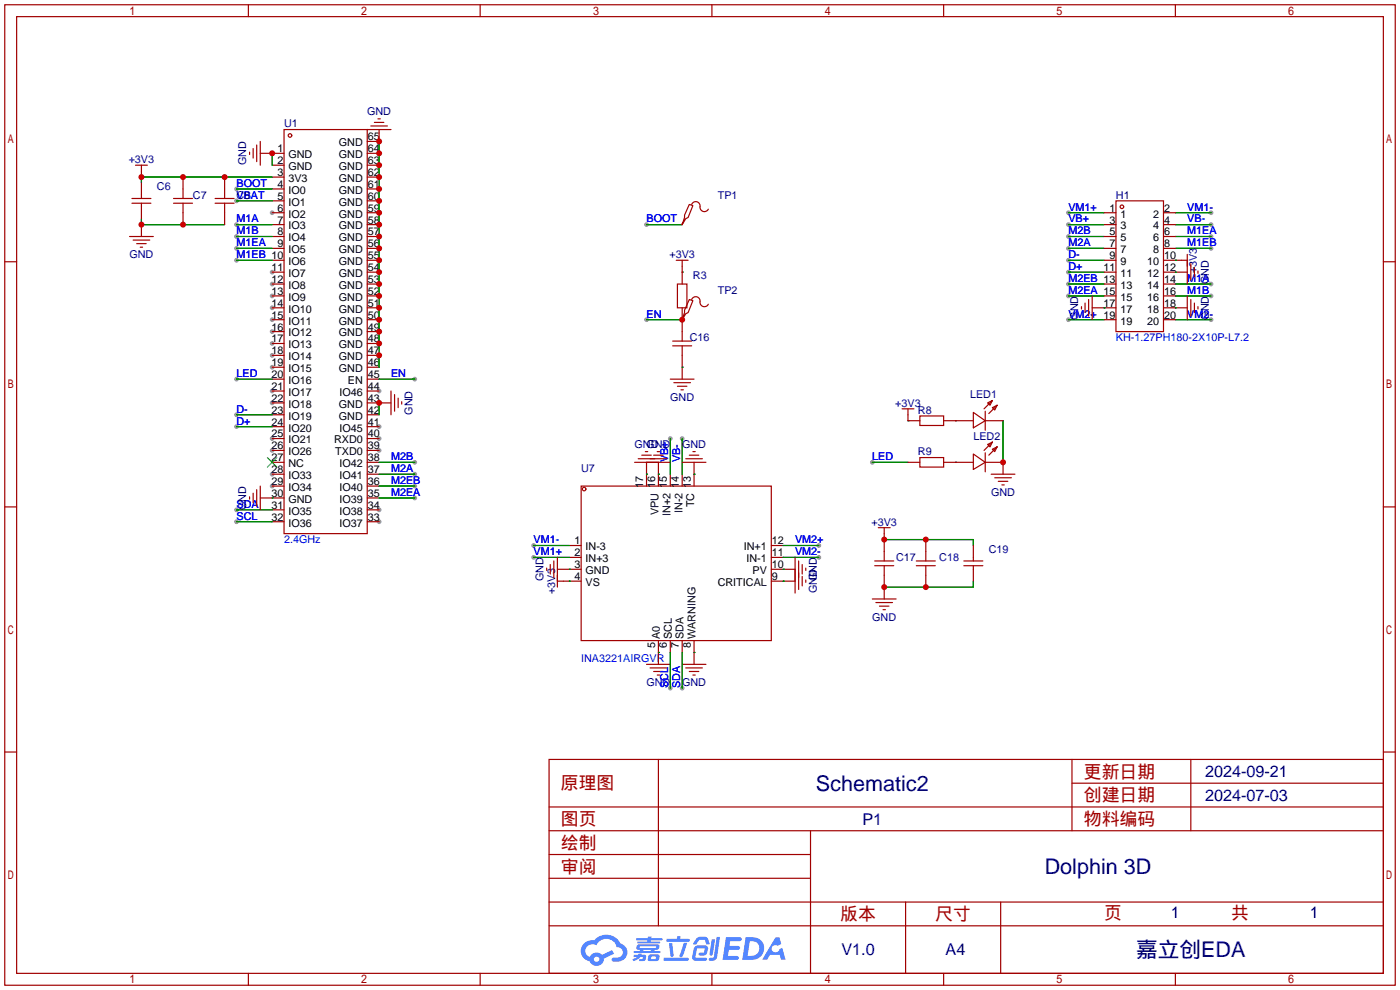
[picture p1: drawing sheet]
<svg xmlns="http://www.w3.org/2000/svg" width="299mm" height="212mm" viewBox="0 0 299 212" stroke-linecap="round" stroke-linejoin="round" font-family="sans-serif">
<g fill="#999">
<circle cx="58.2" cy="45.5" r=".51"/>
<circle cx="58.2" cy="58.2" r=".51"/>
<circle cx="58.2" cy="60.7" r=".51"/>
<circle cx="58.2" cy="63.2" r=".51"/>
<circle cx="58.2" cy="65.8" r=".51"/>
<circle cx="58.2" cy="68.3" r=".51"/>
<circle cx="58.2" cy="70.9" r=".51"/>
<circle cx="58.2" cy="73.4" r=".51"/>
<circle cx="58.2" cy="75.9" r=".51"/>
<circle cx="58.2" cy="78.5" r=".51"/>
<circle cx="58.2" cy="83.6" r=".51"/>
<circle cx="58.2" cy="86.1" r=".51"/>
<circle cx="58.2" cy="93.7" r=".51"/>
<circle cx="58.2" cy="96.3" r=".51"/>
<circle cx="58.2" cy="101.3" r=".51"/>
<circle cx="58.2" cy="103.9" r=".51"/>
<circle cx="81" cy="111.5" r=".51"/>
<circle cx="81" cy="109" r=".51"/>
<circle cx="81" cy="96.3" r=".51"/>
<circle cx="81" cy="93.7" r=".51"/>
<circle cx="81" cy="91.2" r=".51"/>
<circle cx="81" cy="83.6" r=".51"/>
<circle cx="138.2" cy="48" r=".51"/>
<circle cx="138.2" cy="68.3" r=".51"/>
<circle cx="186.4" cy="98.8" r=".51"/>
<circle cx="143.3" cy="93.7" r=".51"/>
<circle cx="145.8" cy="93.7" r=".51"/>
<circle cx="175" cy="116.6" r=".51"/>
<circle cx="175" cy="119.1" r=".51"/>
<circle cx="114" cy="116.6" r=".51"/>
<circle cx="114" cy="119.1" r=".51"/>
<circle cx="143.3" cy="147.1" r=".51"/>
<circle cx="145.8" cy="147.1" r=".51"/>
<circle cx="258.8" cy="50.5" r=".51"/>
<circle cx="258.8" cy="53.1" r=".51"/>
<circle cx="228.3" cy="63.2" r=".51"/>
<circle cx="228.3" cy="60.7" r=".51"/>
<circle cx="228.3" cy="50.5" r=".51"/>
<circle cx="228.3" cy="53.1" r=".51"/>
<circle cx="258.8" cy="63.2" r=".51"/>
<circle cx="258.8" cy="60.7" r=".51"/>
<circle cx="228.3" cy="68.3" r=".51"/>
<circle cx="258.8" cy="68.3" r=".51"/>
<circle cx="228.3" cy="45.5" r=".51"/>
<circle cx="258.8" cy="45.5" r=".51"/>
<circle cx="228.3" cy="48" r=".51"/>
<circle cx="258.8" cy="48" r=".51"/>
<circle cx="228.3" cy="55.6" r=".51"/>
<circle cx="228.3" cy="58.2" r=".51"/>
<circle cx="50.5" cy="55.6" r=".51"/>
<circle cx="50.5" cy="53.1" r=".51"/>
<circle cx="50.5" cy="50.5" r=".51"/>
<circle cx="50.5" cy="48" r=".51"/>
<circle cx="50.5" cy="42.9" r=".51"/>
<circle cx="50.5" cy="40.4" r=".51"/>
<circle cx="88.6" cy="101.3" r=".51"/>
<circle cx="88.6" cy="98.8" r=".51"/>
<circle cx="88.6" cy="103.9" r=".51"/>
<circle cx="88.6" cy="106.4" r=".51"/>
<circle cx="88.6" cy="81" r=".51"/>
<circle cx="50.5" cy="109" r=".51"/>
<circle cx="50.5" cy="111.5" r=".51"/>
<circle cx="50.5" cy="88.6" r=".51"/>
<circle cx="50.5" cy="91.2" r=".51"/>
<circle cx="50.5" cy="81" r=".51"/>
</g>
<g fill="none" stroke="#a10000" stroke-width=".25">
<path d="M1 1h297.2v209.6h-297.2zM3.6 3.6h292.1v204.4h-292.1zM53.1 1v2.6M102.6 1v2.6M152.1 1v2.6M201.7 1v2.6M251.2 1v2.6M1 55.9h2.6M295.7 55.9h2.5M1 108.3h2.6M295.7 108.3h2.5M1 160.7h2.6"/>
<path d="M117.3 162.3h178.4v45.7h-178.4zM117.3 177.5h178.4M117.3 172.5h178.4M140.7 162.3v35.6M173.2 177.5v30.5M229.1 162.3v15.2M229.1 167.4h66.6M254.5 162.3v15.2M295.7 160.7h2.5M117.3 182.6h55.9M117.3 197.9h178.4M117.3 192.8h178.4"/>
<path d="M117.3 187.7h55.9M193.5 192.8v15.2M213.9 192.8v15.2M53.1 208v2.6M102.6 208v2.6M152.1 208v2.6M201.7 208v2.6M251.2 208v2.6"/>
</g>
<g fill="#5487ff">
<path d="M155.2 200.3h2.6a.48 .48 0 0 1 .7 .4 .48 .48 0 0 1-.6 .4h-1.8l-.2 1.1h1.9a.43 .43 0 0 1 .4 .4 .43 .43 0 0 1-.5 .4h-1.9l-.2 1.3h1.7a.45 .45 0 0 1 .5 .2 .45 .45 0 0 1-.1 .6h-3.3z"/>
<path d="M165.7 200.3h.9l.4 1.5-.8 .3a.84 .84 0 0 0-1.2 .3 .84 .84 0 0 0 .4 1.1 .84 .84 0 0 0 1.1-.4l.1-.2 .6-.3 .7 2.5h-1l-.2-1h-2.1l-.6 1h-1.1z"/>
<path d="M152.1 200.8h.7l-.5 3.1a.36 .36 0 0 1-.3 .3 .36 .36 0 0 1-.4-.3z"/>
<path d="M153.2 200.2h.7l-.6 4.3a1.13 1.13 0 0 1-1.8 .6l.2-.4h.7l.2-.2z"/>
<path d="M148.9 200.6l.6-.4h1a.77 .77 0 0 1 .9 .5l.3 1-.2 .2h-.5l-.3-.9-.2-.2-1 .1-.7 1-.6-.1-.1-.2z"/>
<path d="M148.4 202.4l.6-.3h1.7a.81 .81 0 0 1 .7 .5 .81 .81 0 0 1-.2 .8 .81 .81 0 0 1-.9 .8h-.7a.32 .32 0 0 1-.3-.3 .32 .32 0 0 1 .4-.3h.7l.2-.9-1.6 .1-.4 1.8 2.2 .1a.32 .32 0 0 1 .3 .4 .32 .32 0 0 1-.4 .2h-2.2l-.5-.3-.1-.5z"/>
<path d="M141.9 204.7h5a.33 .33 0 0 1 .3 .3 .33 .33 0 0 1-.3 .3h-4.9l-.2-.1z"/>
<path d="M146.1 201.5h.8l-.7 2a.98 .98 0 0 1-.7 1.1l-.3-.3z"/>
<path d="M143 201.6h.7l.3 2.5a.34 .34 0 0 1-.3 .4 .34 .34 0 0 1-.4-.3z"/>
<path d="M142.5 200.7h2.1l.3-.6h.6l-.1 .6h1.7a.32 .32 0 0 1 .4 .3 .32 .32 0 0 1-.4 .3h-4.5l-.2-.2z"/>
<path d="M135.5 204.1h.9l.1-.3h.6v.3h.8a.82 .82 0 0 1-.5 1.3h-.8v-.4l.7-.1 .1-.3a.68 .68 0 0 0-1 .4l-1.1 .4-.1-.4 .9-.5h-.7z"/>
<path d="M136 200.5h2.4l.1-.3h.7v.3h2.2l.2 .3-.2 .2h-2.3v.2h1.8l.2 .3-.2 .1h-4.5l-.1-.4h2l.1-.2h-2.3l-.1-.2z"/>
<path d="M159.4 200.3l-.8 4.9h1.7a2.5 2.5 0 0 0 3-2.5 2.5 2.5 0 0 0-3.1-2.4zM160.3 201.1a1.61 1.61 0 0 1 2 1.5 1.61 1.61 0 0 1-1.8 1.7h-.7z"/>
<path d="M136.2 202a.55 .55 0 0 0-.2 .8 .55 .55 0 0 0 .7 .2l.1 .3h-1.3v.3l5.4 .1 .3-.2-.2-.2h-1.2l.2-.3a.7 .7 0 0 0 .8-.3 .7 .7 0 0 0 0-.8l-4.2-.1zM136.8 202.3l3.3-.1 .1 .1-.2 .3h-3.2zM137.5 203h1.7l-.2 .3h-1.4z"/>
<path d="M138.6 204.2a1.05 1.05 0 0 0 0 1.2 2.91 2.91 0 0 0 2.2-.2 .98 .98 0 0 0 0-1.2h-1.6zM139.2 204.5l.9-.1 .1 .4-.2 .2-.8-.1z"/>
<path d="M124.9 201.6a2.23 2.23 0 0 0-.7 2.3 2.23 2.23 0 0 0 1.8 1.6 1.58 1.58 0 0 0 1.8 .9 1.58 1.58 0 0 0 1.3-1.5l2.2-1.1-.5-.7-2.1 1a1.65 1.65 0 0 0-2.7 .4 1.45 1.45 0 0 1-.8-1.9 1.45 1.45 0 0 1 2-.7l.3 .1a2.3 2.3 0 0 1 2.3-1.3 2.3 2.3 0 0 1 2 1.7 1.12 1.12 0 0 1 1.3 1 1.12 1.12 0 0 1-1.1 1.2h-.7a.45 .45 0 0 0-.6 .4 .45 .45 0 0 0 .5 .5 2.21 2.21 0 0 0 2.2-.5 2.21 2.21 0 0 0 .5-2.3 2.13 2.13 0 0 0-1.3-1.1 3.3 3.3 0 0 0-5.6-.7l-1.1 .1zM127 205a.57 .57 0 0 1 1.1 0 .57 .57 0 0 1-1.1 0z"/>
</g>
<g fill="none" stroke="#008700" stroke-width=".25">
<path d="M58.2 32.8v2.5M58.2 37.8h-28v1.3M81 30.2v48.3M30.2 46.7v1.3h17.8M50.5 48h7.7M50.5 50.5h7.7M50.5 53.1h7.7M50.5 55.6h7.7M50.5 42.9h7.7M50.5 40.4h7.7M138.2 48h7.6M145.8 58.2h.1"/>
<path d="M228.3 48h7.7M228.3 50.5h7.7M228.3 53.1h7.7M228.3 45.5h7.7M228.3 55.6h7.7M228.3 58.2h7.7M251.2 55.6h.1M251.2 58.2h.1M251.2 48h7.6M251.2 50.5h7.6M251.2 53.1h7.6M251.2 45.5h7.6"/>
<path d="M138.2 68.3h7.6M145.8 78.5h.1M228.3 68.3h7.7M228.3 63.2h7.7M228.3 60.7h7.7M236 65.8h.1M251.2 65.8h.1M251.2 68.3h7.6M251.2 63.2h7.6M251.2 60.7h7.6M50.5 81h7.7M50.5 88.6h7.7"/>
<path d="M50.5 91.2h7.7M81 98.8h7.6M81 86.1v2.5M81 81h7.6M143.3 93.7v7.6M145.8 93.7v7.6M186.4 98.8h7.7M194.1 89.9h.1M204.2 89.9h.1M204.2 98.8h.1M214.4 89.9v8.9M50.5 109h7.7"/>
<path d="M50.5 111.5h7.7M58.2 106.4h.1M81 101.3h7.6M81 103.9h7.6M81 106.4h7.6M114 116.6h7.7M114 119.1h7.7M138.2 101.3h.1M140.7 101.3h.1M148.3 101.3h.1M167.4 116.6h7.6M167.4 119.1h7.6"/>
<path d="M189 115.3h19v1.3M121.7 124.2h.1M121.7 121.7h.1M140.7 139.4h.1M143.3 139.4v7.7M145.8 139.4v7.7M148.3 139.4h.1M167.4 121.7h.1M167.4 124.2h.1M208 124.2v1.3h-19"/>
</g>
<g fill="none" stroke="#a10000" stroke-width=".25">
<path d="M29 35.3h2.5M30.2 35.3v2.5M30.2 39.1v3.3M39.1 37.8v4.6M48 37.8v4.6M53.3 32.5v.5M54.1 31.8v2M54.9 31v3.5M55.6 32.8h5.1M55.6 30.2v5.1M58.2 35.3h2.5M58.2 37.8h2.5"/>
<path d="M60.7 27.7h17.8v86.3h-17.8zM78.5 32.8h2.5M78.5 35.3h2.5M78.5 37.8h2.5M78.5 27.7h5.1M79.2 26.9h3.6M80 26.2h2M80.8 25.4h.5M81 27.7v2.5h-2.5M27.7 50.5h5.1M28.2 43.4h4.1M28.2 42.4h4.1"/>
<path d="M28.4 51.3h3.6M29.2 52.1h2M30 52.8h.5M30.2 43.4v3.3M30.2 48v2.5M37.1 43.4h4M37.1 42.4h4M39.1 43.4v4.6M46 43.4h4M46 42.4h4M48 43.4v4.6M58.2 55.6h2.5"/>
<path d="M58.2 58.2h2.5M58.2 45.5h2.5M58.2 48h2.5M58.2 50.5h2.5M58.2 53.1h2.5M58.2 40.4h2.5M58.2 42.9h2.5M78.5 55.6h2.5M78.5 58.2h2.5M78.5 45.5h2.5M78.5 48h2.5M78.5 50.5h2.5"/>
<path d="M78.5 53.1h2.5M78.5 40.4h2.5M78.5 42.9h2.5M144.5 55.6h2.6M145.8 47.8v.2M145.8 55.6v5.1M147.3 43.7l.8 .2-1 2.6-.5 .2-.8 1.3 .5-1.5v-.5zM147.8 43.7a.93 .93 0 0 1 1.2-.6 .93 .93 0 0 1 .6 1.1 .94 .94 0 0 0 .7 1 .94 .94 0 0 0 1.1-.5M236 55.6h2.5M236 58.2h2.5M236 45.5h2.5M236 48h2.5"/>
<path d="M236 50.5h2.5M236 53.1h2.5M238.5 42.9h10.2v28h-10.2zM248.7 55.6h5M248.7 58.2h5M248.7 45.5h2.5M248.7 48h2.5M248.7 50.5h2.5M248.7 53.1h2.5M253.7 54.4v6.3M254.5 56.4v3.5M255.3 57.2v2"/>
<path d="M256 57.9v.5M58.2 65.8h2.5M58.2 68.3h2.5M58.2 63.2h2.5M58.2 60.7h2.5M58.2 70.9h2.5M58.2 73.4h2.5M58.2 75.9h2.5M58.2 78.5h2.5M78.5 65.8h2.5M78.5 68.3h2.5M78.5 63.2h2.5"/>
<path d="M78.5 60.7h2.5M78.5 70.9h2.5M78.5 73.4h2.5M78.5 75.9h2.5M78.5 78.5h2.5M143.8 72.9h4M143.8 73.9h4M144.8 60.7h2v5.1h-2zM145.8 65.8v7.1M145.8 73.9v7.1M147.3 64l.8 .3-1 2.5-.5 .3-.8 1.2 .5-1.5v-.5zM147.8 64a.93 .93 0 0 1 1.2-.6 .93 .93 0 0 1 .6 1.1 .94 .94 0 0 0 .7 1 .94 .94 0 0 0 1.1-.5"/>
<path d="M231.1 65.5v.5M231.9 64.8v2M232.7 64v3.6M233.4 65.8h5.1M233.4 63.2v5.1M236 68.3h2.5M236 63.2h2.5M236 60.7h2.5M248.7 65.8h5M248.7 68.3h2.5M248.7 63.2h2.5M248.7 60.7h2.5"/>
<path d="M253.7 63.2v5.1M254.5 64v3.6M255.3 64.8v2M256 65.5v.5M58.2 98.8h2.5M58.2 81h2.5M58.2 83.6h2.5M58.2 86.1h2.5M58.2 88.6h2.5M58.2 91.2h2.5M58.2 93.7h2.5M58.2 96.3h2.5"/>
<path d="M78.5 98.8h2.5M78.5 81h2.5M78.5 83.6h2.5M78.5 86.1h5.1M78.5 88.6h2.5M78.5 91.2h2.5M78.5 93.7h2.5M78.5 96.3h2.5M83.6 83.6v5M84.3 84.3v3.6M85.1 85.1v2M85.9 85.9v.5"/>
<path d="M135.6 98.8h7.7M136.4 98h6.1M137.2 97.3h2M137.9 96.5h.5M138.2 98.8v5.1M139.7 97.3h2M140.5 96.5h.5M140.7 98.8v5.1M143.3 81h5M144 81.8h3.6M144.8 82.5h2M145.5 83.3h.5"/>
<path d="M145.8 98.8h5.1M146.6 98h3.5M147.3 97.3h2.1M148.1 96.5h.5M148.3 98.8v5.1M192.8 87.4h2.5M194.1 87.4v2.5h2.5M194.1 98.8h2.5M196.6 88.9h5.1v2h-5.1zM196.6 97.8h5.1v2h-5.1zM201.7 89.9h6.3M201.7 98.8h6.3"/>
<path d="M208 88.1l2.6 1.8-2.6 1.5zM208 97l2.6 1.8-2.6 1.5zM210.6 89.9h3.8M210.6 87.9v4M210.6 96.8v4M210.6 98.8h3.8v2.5M211.1 86.1l1-.5-.5 1zM211.1 95l1-.5-.5 1zM212.1 87.1l1-.5-.5 1zM212.1 96l1-.5-.5 1zM212.1 85.6l-1.8 1.8M212.1 94.5l-1.8 1.8"/>
<path d="M213.1 86.6l-1.8 1.8M213.1 95.5l-1.8 1.8M53.3 106.2v.5M54.1 105.4v2M54.9 104.6v3.6M55.6 106.4h5.1M55.6 103.9v5.1M58.2 101.3h2.5M58.2 103.9h2.5M58.2 109h2.5M58.2 111.5h2.5M78.5 101.3h2.5"/>
<path d="M78.5 103.9h2.5M78.5 106.4h2.5M78.5 109h2.5M78.5 111.5h2.5M118.4 119.9v3.5M119.1 119.1v6.4M121.7 116.6h2.5M121.7 119.1h2.5M124.2 103.9h40.6v33h-40.6zM143.3 101.3v2.6M145.8 101.3v2.6M164.8 116.6h2.6"/>
<path d="M164.8 119.1h2.6M169.9 119.1v7.6M170.7 119.9v6.1M186.9 119.9h4.1M187.7 112.8h2.5M189 112.8v7.1M195.8 119.9h4.1M197.9 115.3v4.6M206 119.9h4.1M208 116.6v3.3M211.8 101.3h5.1M212.6 102.1h3.6"/>
<path d="M213.4 102.9h2M214.1 103.6h.5M116.8 121.4v.5M117.6 120.6v2.1M119.1 121.7h5.1M119.1 124.2h5.1M140.7 136.9v5.1M143.3 136.9v2.5M145.8 136.9v2.5M148.3 136.9v5.1M164.8 121.7h5.1M164.8 124.2h5.1"/>
<path d="M171.4 120.6v2.1M171.4 123.2v2M172.2 121.4v.5M172.2 124v.5M186.4 128h5.1M186.9 120.9h4.1M187.2 128.8h3.6M188 129.5h2M188.7 130.3h.5M189 120.9v7.1M195.8 120.9h4.1M197.9 120.9v4.6"/>
<path d="M206 120.9h4.1M208 120.9v3.3M138.2 142h5.1M138.9 142.7h3.6M139.7 143.5h2M140.5 144.3h.5M145.8 142h5.1M146.6 142.7h3.5M147.3 143.5h2.1M148.1 144.3h.5"/>
<circle cx="62" cy="29" r=".38"/>
<circle cx="239.8" cy="44.2" r=".38"/>
<circle cx="124.8" cy="104.5" r=".38"/>
</g>
<path d="M57.1 97.8l2.1 2M59.2 97.8l-2.1 2" fill="none" stroke="#3c3" stroke-width=".25"/>
<g fill="#c00">
<circle cx="145.8" cy="68.3" r=".63"/>
<circle cx="214.4" cy="98.8" r=".63"/>
<circle cx="197.9" cy="115.3" r=".63"/>
<circle cx="189" cy="115.3" r=".63"/>
<circle cx="189" cy="125.5" r=".63"/>
<circle cx="197.9" cy="125.5" r=".63"/>
<circle cx="81" cy="32.8" r=".63"/>
<circle cx="81" cy="30.2" r=".63"/>
<circle cx="81" cy="35.3" r=".63"/>
<circle cx="81" cy="37.8" r=".63"/>
<circle cx="81" cy="40.4" r=".63"/>
<circle cx="81" cy="42.9" r=".63"/>
<circle cx="81" cy="45.5" r=".63"/>
<circle cx="81" cy="48" r=".63"/>
<circle cx="81" cy="50.5" r=".63"/>
<circle cx="81" cy="53.1" r=".63"/>
<circle cx="81" cy="55.6" r=".63"/>
<circle cx="81" cy="58.2" r=".63"/>
<circle cx="81" cy="60.7" r=".63"/>
<circle cx="81" cy="63.2" r=".63"/>
<circle cx="81" cy="65.8" r=".63"/>
<circle cx="81" cy="68.3" r=".63"/>
<circle cx="81" cy="70.9" r=".63"/>
<circle cx="81" cy="73.4" r=".63"/>
<circle cx="81" cy="75.9" r=".63"/>
<circle cx="58.2" cy="32.8" r=".63"/>
<circle cx="39.1" cy="48" r=".63"/>
<circle cx="30.2" cy="48" r=".63"/>
<circle cx="39.1" cy="37.8" r=".63"/>
<circle cx="48" cy="37.8" r=".63"/>
<circle cx="30.2" cy="37.8" r=".63"/>
<circle cx="81" cy="86.1" r=".63"/>
</g>
<g font-size="4.6" fill="#000080">
<text x="174.4" y="169">Schematic2</text>
<text x="223.3" y="186.8">Dolphin 3D</text>
<text x="242.8" y="204.6">嘉立创EDA</text>
</g>
<g font-size="3.8" fill="#a00000">
<text x="231.6" y="166.2">更新日期</text>
<text x="119.9" y="168.7">原理图</text>
<text x="231.6" y="171.3">创建日期</text>
<text x="119.9" y="176.3">图页</text>
<text x="231.6" y="176.3">物料编码</text>
<text x="119.9" y="181.4">绘制</text>
<text x="119.9" y="186.5">审阅</text>
<text x="179.6" y="196.7">版本</text>
<text x="199.9" y="196.7">尺寸</text>
<text x="236" y="196.4">页</text>
<text x="263.1" y="196.4">共</text>
</g>
<g font-size="3.5" fill="#000080">
<text x="257.6" y="166.1">2024-09-21</text>
<text x="257.6" y="171.1">2024-07-03</text>
<text x="184.3" y="176.2">P1</text>
<text x="250.2" y="196.3">1</text>
<text x="280" y="196.3">1</text>
<text x="179.8" y="204.2">V1.0</text>
<text x="202.1" y="204.2">A4</text>
</g>
<g font-size="2.3" fill="#000080">
<text x="60.7" y="27.2">U1</text>
<text x="78.5" y="24.7">GND</text>
<text x="27.5" y="34.8">+3V3</text>
<text x="52.6" y="35.3" transform="rotate(-90 52.6 35.3)">GND</text>
<text x="33.5" y="40.7">C6</text>
<text x="41.2" y="42.5">C7</text>
<text x="50.5" y="42.5">C8</text>
<text x="153.4" y="42.5">TP1</text>
<text x="238.5" y="42.5">H1</text>
<text x="27.7" y="55.2">GND</text>
<text x="143.1" y="55.2">+3V3</text>
<text x="148.1" y="59.7">R3</text>
<text x="255.8" y="58.4" transform="rotate(-90 255.8 58.4)">+3V3</text>
<text x="153.4" y="62.8">TP2</text>
<text x="258.4" y="60.7" transform="rotate(-90 258.4 60.7)">GND</text>
<text x="230.4" y="68.4" transform="rotate(-90 230.4 68.4)">GND</text>
<text x="258.4" y="68.4" transform="rotate(-90 258.4 68.4)">GND</text>
<text x="147.4" y="72.9">C16</text>
<text x="88.2" y="88.7" transform="rotate(-90 88.2 88.7)">GND</text>
<text x="143.2" y="85.6">GND</text>
<text x="191.3" y="86.9">+3V3</text>
<text x="196.2" y="88.4">R8</text>
<text x="207.3" y="85.1">LED1</text>
<text x="135.6" y="95.8">GND</text>
<text x="138.2" y="95.8">GND</text>
<text x="145.8" y="95.8">GND</text>
<text x="208" y="94">LED2</text>
<text x="124.2" y="100.9">U7</text>
<text x="196.2" y="97.3">R9</text>
<text x="211.8" y="106">GND</text>
<text x="52.6" y="109" transform="rotate(-90 52.6 109)">GND</text>
<text x="186.2" y="112.3">+3V3</text>
<text x="191.5" y="119.9">C17</text>
<text x="200.7" y="119.9">C18</text>
<text x="211.3" y="118.1">C19</text>
<text x="116.1" y="124.2" transform="rotate(-90 116.1 124.2)">GND</text>
<text x="174.5" y="124.2" transform="rotate(-90 174.5 124.2)">GND</text>
<text x="118.7" y="126.9" transform="rotate(-90 118.7 126.9)">+3V3</text>
<text x="174.5" y="126.8" transform="rotate(-90 174.5 126.8)">GND</text>
<text x="186.4" y="132.6">GND</text>
<text x="138.2" y="146.6">GND</text>
<text x="145.8" y="146.6">GND</text>
</g>
<g font-size="2.3">
<text x="78.6" y="30">65</text>
<text x="59.3" y="32.5">1</text>
<text x="59.3" y="35.1">2</text>
<text x="61.6" y="33.8">GND</text>
<text x="72.4" y="33.8">GND</text>
<text x="72.4" y="31.3">GND</text>
<text x="78.6" y="35.1">63</text>
<text x="78.6" y="32.5">64</text>
<text x="59.3" y="37.6">3</text>
<text x="59.3" y="40.2">4</text>
<text x="61.6" y="36.3">GND</text>
<text x="61.6" y="38.9">3V3</text>
<text x="61.6" y="41.4">IO0</text>
<text x="72.4" y="41.4">GND</text>
<text x="72.4" y="38.9">GND</text>
<text x="72.4" y="36.3">GND</text>
<text x="78.6" y="40.2">61</text>
<text x="78.6" y="37.6">62</text>
<text x="59.3" y="42.7">5</text>
<text x="59.3" y="45.2">6</text>
<text x="59.3" y="47.8">7</text>
<text x="61.6" y="44">IO1</text>
<text x="61.6" y="46.5">IO2</text>
<text x="72.4" y="46.5">GND</text>
<text x="72.4" y="44">GND</text>
<text x="78.6" y="47.8">58</text>
<text x="78.6" y="45.2">59</text>
<text x="78.6" y="42.7">60</text>
<text x="237.1" y="45.2">1</text>
<text x="237.1" y="47.8">3</text>
<text x="239.4" y="46.5">1</text>
<text x="246.4" y="46.5">2</text>
<text x="248.8" y="47.8">4</text>
<text x="248.8" y="45.2">2</text>
<text x="59.3" y="50.3">8</text>
<text x="59.3" y="52.9">9</text>
<text x="61.6" y="49">IO3</text>
<text x="61.6" y="51.6">IO4</text>
<text x="72.4" y="51.6">GND</text>
<text x="72.4" y="49">GND</text>
<text x="78.6" y="52.9">56</text>
<text x="78.6" y="50.3">57</text>
<text x="237.1" y="50.3">5</text>
<text x="237.1" y="52.9">7</text>
<text x="239.4" y="49">3</text>
<text x="239.4" y="51.6">5</text>
<text x="246.4" y="51.6">6</text>
<text x="246.4" y="49">4</text>
<text x="248.8" y="52.9">8</text>
<text x="248.8" y="50.3">6</text>
<text x="58" y="57.9">11</text>
<text x="61.6" y="54.1">IO5</text>
<text x="61.6" y="56.7">IO6</text>
<text x="61.6" y="59.2">IO7</text>
<text x="72.4" y="59.2">GND</text>
<text x="72.4" y="56.7">GND</text>
<text x="72.4" y="54.1">GND</text>
<text x="78.6" y="57.9">54</text>
<text x="78.6" y="55.4">55</text>
<text x="235.8" y="57.9">11</text>
<text x="237.1" y="55.4">9</text>
<text x="239.4" y="54.1">7</text>
<text x="239.4" y="56.7">9</text>
<text x="239.4" y="59.2">11</text>
<text x="245.2" y="59.2">12</text>
<text x="245.2" y="56.7">10</text>
<text x="246.4" y="54.1">8</text>
<text x="248.8" y="57.9">12</text>
<text x="248.8" y="55.4">10</text>
<text x="58" y="60.5">12</text>
<text x="58" y="63">13</text>
<text x="58" y="65.6">14</text>
<text x="61.6" y="61.7">IO8</text>
<text x="61.6" y="64.3">IO9</text>
<text x="72.4" y="64.3">GND</text>
<text x="72.4" y="61.7">GND</text>
<text x="78.6" y="65.6">51</text>
<text x="78.6" y="63">52</text>
<text x="78.6" y="60.5">53</text>
<text x="235.8" y="65.6">17</text>
<text x="239.4" y="61.7">13</text>
<text x="239.4" y="64.3">15</text>
<text x="245.2" y="64.3">16</text>
<text x="245.2" y="61.7">14</text>
<text x="248.8" y="65.6">18</text>
<text x="248.8" y="63">16</text>
<text x="248.8" y="60.5">14</text>
<text x="58" y="68.1">15</text>
<text x="58" y="70.6">16</text>
<text x="61.6" y="66.8">IO10</text>
<text x="61.6" y="69.4">IO11</text>
<text x="61.6" y="71.9">IO12</text>
<text x="72.4" y="71.9">GND</text>
<text x="72.4" y="69.4">GND</text>
<text x="72.4" y="66.8">GND</text>
<text x="78.6" y="70.6">49</text>
<text x="78.6" y="68.1">50</text>
<text x="239.4" y="66.8">17</text>
<text x="239.4" y="69.4">19</text>
<text x="245.2" y="69.4">20</text>
<text x="245.2" y="66.8">18</text>
<text x="248.8" y="68.1">20</text>
<text x="58" y="73.2">17</text>
<text x="58" y="75.7">18</text>
<text x="61.6" y="74.4">IO13</text>
<text x="61.6" y="77">IO14</text>
<text x="72.4" y="77">GND</text>
<text x="72.4" y="74.4">GND</text>
<text x="78.6" y="75.7">47</text>
<text x="78.6" y="73.2">48</text>
<text x="58" y="78.3">19</text>
<text x="58" y="80.8">20</text>
<text x="58" y="83.3">21</text>
<text x="61.6" y="79.5">IO15</text>
<text x="61.6" y="82.1">IO16</text>
<text x="72.4" y="79.5">GND</text>
<text x="74.3" y="82.1">EN</text>
<text x="78.6" y="83.3">44</text>
<text x="78.6" y="80.8">45</text>
<text x="78.6" y="78.3">46</text>
<text x="58" y="85.9">22</text>
<text x="58" y="88.4">23</text>
<text x="61.6" y="84.6">IO17</text>
<text x="61.6" y="87.1">IO18</text>
<text x="61.6" y="89.7">IO19</text>
<text x="72.4" y="89.7">GND</text>
<text x="72.4" y="87.1">GND</text>
<text x="72.5" y="84.6">IO46</text>
<text x="78.6" y="88.4">42</text>
<text x="78.6" y="85.9">43</text>
<text x="58" y="91">24</text>
<text x="58" y="93.5">25</text>
<text x="61.6" y="92.2">IO20</text>
<text x="61.6" y="94.8">IO21</text>
<text x="71.4" y="94.8">RXD0</text>
<text x="72.5" y="92.2">IO45</text>
<text x="78.6" y="93.5">40</text>
<text x="78.6" y="91">41</text>
<text x="58" y="96">26</text>
<text x="58" y="98.6">27</text>
<text x="58" y="101.1">28</text>
<text x="61.6" y="97.3">IO26</text>
<text x="61.6" y="99.8">NC</text>
<text x="71.6" y="97.3">TXD0</text>
<text x="72.5" y="99.8">IO42</text>
<text x="78.6" y="101.1">37</text>
<text x="78.6" y="98.6">38</text>
<text x="78.6" y="96">39</text>
<text x="58" y="103.7">29</text>
<text x="58" y="106.2">30</text>
<text x="61.6" y="102.4">IO33</text>
<text x="61.6" y="104.9">IO34</text>
<text x="61.6" y="107.5">GND</text>
<text x="72.5" y="107.5">IO39</text>
<text x="72.5" y="104.9">IO40</text>
<text x="72.5" y="102.4">IO41</text>
<text x="78.6" y="106.2">35</text>
<text x="78.6" y="103.7">36</text>
<text x="137.5" y="104.2" transform="rotate(-90 137.5 104.2)">17</text>
<text x="140" y="104.2" transform="rotate(-90 140 104.2)">16</text>
<text x="142.5" y="104.2" transform="rotate(-90 142.5 104.2)">15</text>
<text x="145.1" y="104.2" transform="rotate(-90 145.1 104.2)">14</text>
<text x="147.6" y="104.2" transform="rotate(-90 147.6 104.2)">13</text>
<text x="58" y="108.7">31</text>
<text x="58" y="111.3">32</text>
<text x="61.6" y="110">IO35</text>
<text x="61.6" y="112.5">IO36</text>
<text x="72.5" y="112.5">IO37</text>
<text x="72.5" y="110">IO38</text>
<text x="78.6" y="111.3">33</text>
<text x="78.6" y="108.7">34</text>
<text x="140.8" y="110.1" transform="rotate(-90 140.8 110.1)">VPU</text>
<text x="143.3" y="110.3" transform="rotate(-90 143.3 110.3)">IN+2</text>
<text x="145.8" y="109.7" transform="rotate(-90 145.8 109.7)">IN-2</text>
<text x="148.4" y="108.4" transform="rotate(-90 148.4 108.4)">TC</text>
<text x="122.8" y="116.4">1</text>
<text x="122.8" y="118.9">2</text>
<text x="125.1" y="117.6">IN-3</text>
<text x="159" y="117.6">IN+1</text>
<text x="165" y="118.9">11</text>
<text x="165" y="116.4">12</text>
<text x="122.8" y="121.4">3</text>
<text x="122.8" y="124">4</text>
<text x="125.1" y="120.2">IN+3</text>
<text x="125.1" y="122.7">GND</text>
<text x="125.1" y="125.2">VS</text>
<text x="153.4" y="125.2">CRITICAL</text>
<text x="159.5" y="120.2">IN-1</text>
<text x="160.8" y="122.7">PV</text>
<text x="165" y="124">9</text>
<text x="165" y="121.4">10</text>
<text x="141" y="136.6" transform="rotate(-90 141 136.6)">A0</text>
<text x="143.6" y="136.6" transform="rotate(-90 143.6 136.6)">SCL</text>
<text x="146.1" y="136.6" transform="rotate(-90 146.1 136.6)">SDA</text>
<text x="148.6" y="136.6" transform="rotate(-90 148.6 136.6)">WARNING</text>
<text x="140" y="138.5" transform="rotate(-90 140 138.5)">5</text>
<text x="142.5" y="138.5" transform="rotate(-90 142.5 138.5)">6</text>
<text x="145.1" y="138.5" transform="rotate(-90 145.1 138.5)">7</text>
<text x="147.6" y="138.5" transform="rotate(-90 147.6 138.5)">8</text>
</g>
<g font-size="2.3" fill="#00f">
<text x="50.5" y="39.9">BOOT</text>
<text x="50.5" y="47.5">M1A</text>
<text x="50.5" y="42.5">VBAT</text>
<text x="138.2" y="47.5">BOOT</text>
<text x="228.3" y="45">VM1+</text>
<text x="228.3" y="47.5">VB+</text>
<text x="253.7" y="45">VM1-</text>
<text x="253.7" y="47.5">VB-</text>
<text x="50.5" y="52.6">M1EA</text>
<text x="50.5" y="50.1">M1B</text>
<text x="228.3" y="50.1">M2B</text>
<text x="228.3" y="52.6">M2A</text>
<text x="253.7" y="50.1">M1EA</text>
<text x="253.7" y="52.6">M1EB</text>
<text x="50.5" y="55.2">M1EB 10</text>
<text x="228.3" y="55.2">D-</text>
<text x="228.3" y="57.7">D+</text>
<text x="228.3" y="62.8">M2EA 15</text>
<text x="228.3" y="60.2">M2EB 13</text>
<text x="253.7" y="62.8">M1B</text>
<text x="253.7" y="60.2">M1A</text>
<text x="138.2" y="67.9">EN</text>
<text x="228.3" y="67.9">VM2+ 19</text>
<text x="253.7" y="67.9">VM2-</text>
<text x="238.5" y="72.9">KH-1.27PH180-2X10P-L7.2</text>
<text x="50.5" y="80.6">LED</text>
<text x="83.6" y="80.6">EN</text>
<text x="50.5" y="88.2">D-</text>
<text x="50.5" y="90.7">D+</text>
<text x="83.6" y="100.9">M2A</text>
<text x="83.6" y="98.3">M2B</text>
<text x="142.8" y="98.8" transform="rotate(-90 142.8 98.8)">VB+</text>
<text x="145.3" y="98.8" transform="rotate(-90 145.3 98.8)">VB-</text>
<text x="186.4" y="98.3">LED</text>
<text x="83.6" y="103.4">M2EB</text>
<text x="83.6" y="106">M2EA</text>
<text x="50.5" y="108.5">SDA</text>
<text x="50.5" y="111">SCL</text>
<text x="60.7" y="116.1">2.4GHz</text>
<text x="114" y="116.1">VM1-</text>
<text x="114" y="118.7">VM1+</text>
<text x="169.9" y="116.1">VM2+</text>
<text x="169.9" y="118.7">VM2-</text>
<text x="124.2" y="141.5">INA3221AIRGVR</text>
<text x="142.8" y="147.1" transform="rotate(-90 142.8 147.1)">SCL</text>
<text x="145.3" y="147.1" transform="rotate(-90 145.3 147.1)">SDA</text>
</g>
</svg>
